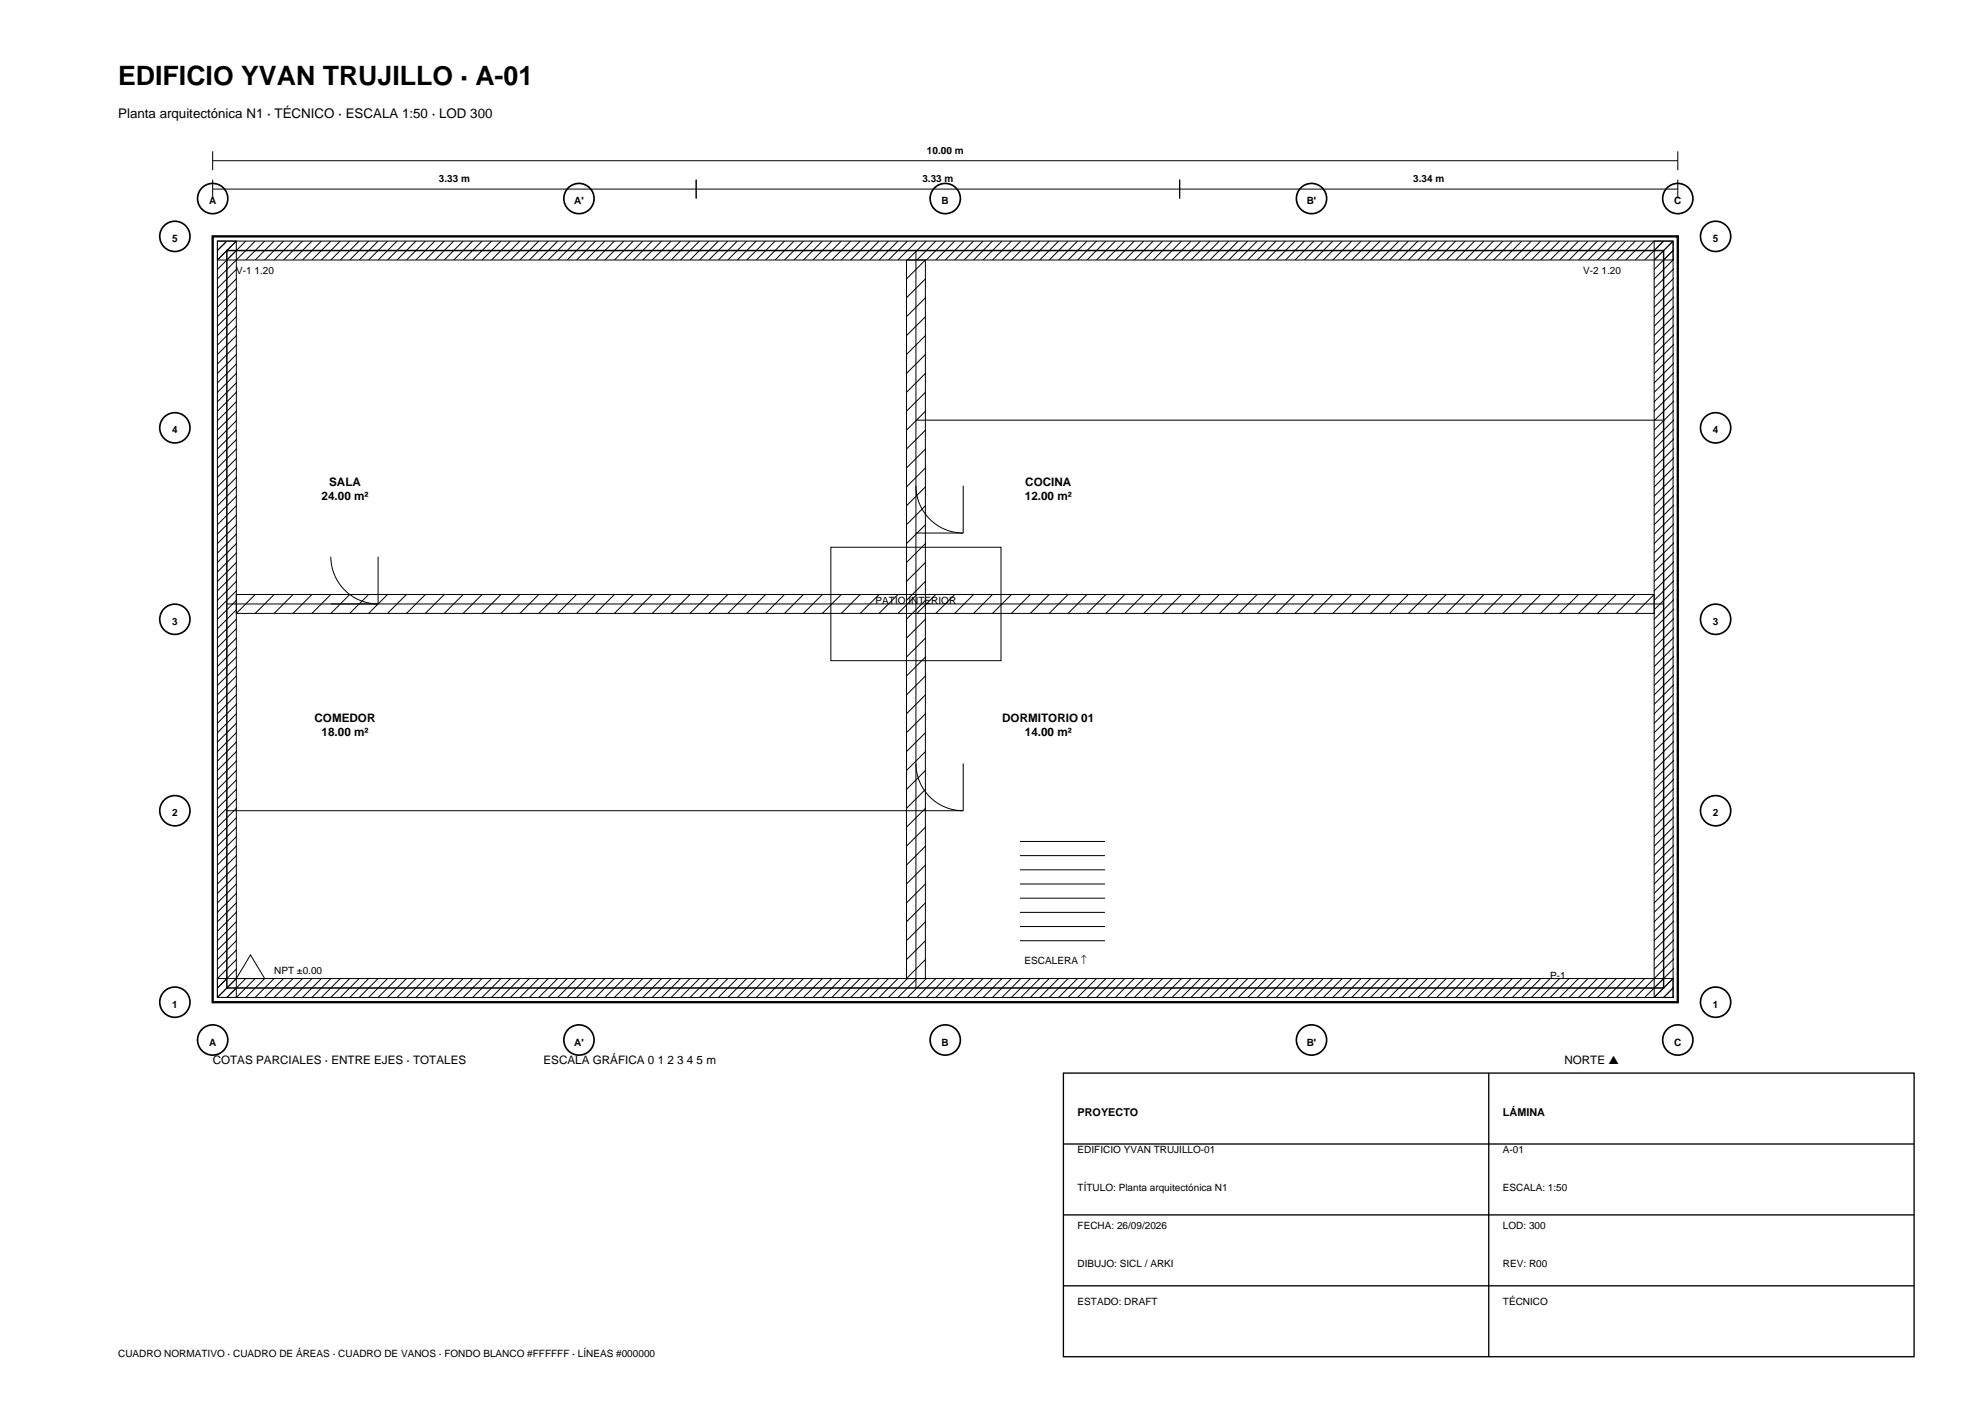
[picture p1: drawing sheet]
<svg xmlns="http://www.w3.org/2000/svg" width="420mm" height="297mm" viewBox="0 0 420 297" stroke-linecap="round" stroke-linejoin="round" font-family="sans-serif">
<g fill="none" stroke="#000" stroke-width=".35">
<circle cx="37" cy="50" r="3.2"/>
<circle cx="45" cy="42" r="3.2"/>
<circle cx="122.5" cy="42" r="3.2"/>
<circle cx="200" cy="42" r="3.2"/>
<circle cx="277.5" cy="42" r="3.2"/>
<circle cx="355" cy="42" r="3.2"/>
<circle cx="363" cy="50" r="3.2"/>
<circle cx="37" cy="90.5" r="3.2"/>
<circle cx="363" cy="90.5" r="3.2"/>
<circle cx="37" cy="131" r="3.2"/>
<circle cx="363" cy="131" r="3.2"/>
<circle cx="37" cy="171.5" r="3.2"/>
<circle cx="363" cy="171.5" r="3.2"/>
<circle cx="37" cy="212" r="3.2"/>
<circle cx="45" cy="220" r="3.2"/>
<circle cx="122.5" cy="220" r="3.2"/>
<circle cx="200" cy="220" r="3.2"/>
<circle cx="277.5" cy="220" r="3.2"/>
<circle cx="355" cy="220" r="3.2"/>
<circle cx="363" cy="212" r="3.2"/>
</g>
<g fill="none" stroke="#000" stroke-width=".21">
<path d="M45 34h310M45 32v4M45 38v4M147.3 38v4M249.6 38v4M355 32v4M355 38v4M45 40h310M46 51h308v4h-308zM46 51h4v160h-4zM46 51v.1M48 51l-2 2.1"/>
<path d="M50 51l-4 4.1M50.1 58.9l-4.1 4.1M50.1 57l-4.1 4.1M52 51l-6 6.1M54 51l-8 8.1M56 51l-4 4M58 51l-4 4M60 51l-4 4M62 51l-4 4M64 51l-4 4M66 51l-4 4M68 51l-4 4"/>
<path d="M70 51l-4 4M72 51l-4 4M74 51l-4 4M76 51l-4 4M78 51l-4 4M80 51l-4 4M82 51l-4 4M84 51l-4 4M86 51l-4 4M88 51l-4 4M90 51l-4 4M92 51l-4 4"/>
<path d="M94 51l-4 4M96 51l-4 4M98 51l-4 4M100 51l-4 4M102 51l-4 4M104 51l-4 4M106 51l-4 4M108 51l-4 4M110 51l-4 4M112 51l-4 4M114 51l-4 4M116 51l-4 4"/>
<path d="M118 51l-4 4M120 51l-4 4M122 51l-4 4M124 51l-4 4M126 51l-4 4M128 51l-4 4M130 51l-4 4M132 51l-4 4M134 51l-4 4M136 51l-4 4M138 51l-4 4M140 51l-4 4"/>
<path d="M142 51l-4 4M144 51l-4 4M146 51l-4 4M148 51l-4 4M150 51l-4 4M152 51l-4 4M154 51l-4 4M156 51l-4 4M158 51l-4 4M160 51l-4 4M162 51l-4 4M164 51l-4 4"/>
<path d="M166 51l-4 4M168 51l-4 4M170 51l-4 4M172 51l-4 4M174 51l-4 4M176 51l-4 4M178 51l-4 4M180 51l-4 4M182 51l-4 4M184 51l-4 4M186 51l-4 4M188 51l-4 4"/>
<path d="M190 51l-4 4M191.8 55h4v152h-4zM191.8 55h-.1M192 51l-4 4M193.8 53v156M194 51l-4 4M195.8 55l-4.1 4M195.8 58.9l-4.1 4.1M196 51l-4 4M198 51l-4 4M200 51l-4 4M202 51l-4 4"/>
<path d="M204 51l-4 4M206 51l-4 4M208 51l-4 4M210 51l-4 4M212 51l-4 4M214 51l-4 4M216 51l-4 4M218 51l-4 4M220 51l-4 4M222 51l-4 4M224 51l-4 4M226 51l-4 4"/>
<path d="M228 51l-4 4M230 51l-4 4M232 51l-4 4M234 51l-4 4M236 51l-4 4M238 51l-4 4M240 51l-4 4M242 51l-4 4M244 51l-4 4M246 51l-4 4M248 51l-4 4M250 51l-4 4"/>
<path d="M252 51l-4 4M254 51l-4 4M256 51l-4 4M258 51l-4 4M260 51l-4 4M262 51l-4 4M264 51l-4 4M266 51l-4 4M268 51l-4 4M270 51l-4 4M272 51l-4 4M274 51l-4 4"/>
<path d="M276 51l-4 4M278 51l-4 4M280 51l-4 4M282 51l-4 4M284 51l-4 4M286 51l-4 4M288 51l-4 4M290 51l-4 4M292 51l-4 4M294 51l-4 4M296 51l-4 4M298 51l-4 4"/>
<path d="M300 51l-4 4M302 51l-4 4M304 51l-4 4M306 51l-4 4M308 51l-4 4M310 51l-4 4M312 51l-4 4M314 51l-4 4M316 51l-4 4M318 51l-4 4M320 51l-4 4M322 51l-4 4"/>
<path d="M324 51l-4 4M326 51l-4 4M328 51l-4 4M330 51l-4 4M332 51l-4 4M334 51l-4 4M336 51l-4 4M338 51l-4 4M340 51l-4 4M342 51l-4 4M344 51l-4 4M346 51l-4 4"/>
<path d="M348 51l-4 4M350 51h4v160h-4zM350 51l-4 4M352 51l-4 4M354 51l-4.1 4.1M354 54.9l-4.1 4.1M354 56.9l-4.1 4.1M354 59l-4.1 4.1M354.1 53l-4.2 4.1M50.1 60.9l-4.1 4.1M50.1 62.9l-4.1 4.1M50.1 75l-4.1 4.1"/>
<path d="M50.1 77l-4.1 4.1M50.1 65l-4.1 4M50.1 67l-4.1 4.1M50.1 69l-4.1 4.1M50.1 73l-4.1 4.1M50.1 79l-4.1 4.1M50.1 71l-4.1 4.1M195.8 63l-4.1 4.1M195.8 67l-4.1 4.1M195.8 74.9l-4.1 4.1M195.8 71l-4.1 4.1M195.8 79l-4.1 4.1"/>
<path d="M354 61l-4.1 4.1M354 68.9l-4.1 4.1M354 74.9l-4.1 4.1M354 76.9l-4.1 4.1M354 62.9l-4.1 4.1M354 65l-4.1 4.1M354 67l-4.1 4.1M354 70.9l-4.1 4.1M354 73l-4.1 4.1M354 79l-4.1 4.1M50.1 91l-4.1 4.1M50.1 99l-4.1 4.1"/>
<path d="M50.1 82.9l-4.1 4.1M50.1 89l-4.1 4.1M50.1 97l-4.1 4.1M50.1 81l-4.1 4.1M50.1 84.9l-4.1 4.1M50.1 86.9l-4.1 4.1M50.1 95l-4.1 4.1M50.1 93l-4.1 4.1M193.8 88.9h158.2M195.8 83l-4.1 4M195.8 87l-4.1 4.1M195.8 91l-4.1 4.1"/>
<path d="M195.8 95l-4.1 4M195.8 98.9l-4.1 4.1M354 82.9l-4.1 4.1M354 90.9l-4.1 4.1M354 96.9l-4.1 4.1M354 99l-4.1 4.1M354 81l-4.1 4.1M354 85l-4.1 4.1M354 87l-4.1 4.1M354 89l-4.1 4M354 93l-4.1 4.1M354 95l-4.1 4.1"/>
<path d="M50.1 111l-4.1 4.1M50.1 119l-4.1 4.1M50.1 103l-4.1 4.1M50.1 104.9l-4.1 4.1M50.1 113l-4.1 4.1M50.1 101l-4.1 4.1M50.1 115l-4.1 4.1M50.1 117l-4.1 4.1M50.1 106.9l-4.1 4.1M50.1 108.9l-4.1 4.1M70 117.8a10 10 0 0 0 10 10v-10M175.8 115.8h36v24h-36z"/>
<path d="M193.8 102.8a10 10 0 0 0 10 10M193.8 112.8h10M195.8 103l-4.1 4.1M195.8 107l-4.1 4.1M195.8 111l-4.1 4.1M195.8 115l-4.1 4.1M195.8 119l-4.1 4.1M203.8 102.8v10M354 104.9l-4.1 4.1M354 107l-4.1 4.1M354 113l-4.1 4.1M354 115l-4.1 4.1"/>
<path d="M354 101l-4.1 4.1M354 102.9l-4.1 4.1M354 109l-4.1 4.1M354 110.9l-4.1 4.1M354 116.9l-4.1 4.1M354 118.9l-4.1 4.1M48 127.8h304M50 125.8h300v4h-300zM50 125.8h.1M50.1 125l-4.1 4.1M50.1 127l-4.1 4.1M50.1 123l-4.1 4.1"/>
<path d="M50.1 129l-4.1 4.1M50.1 133l-4.1 4.1M50.1 135l-4.1 4.1M50.1 137l-4.1 4.1M50.1 131l-4.1 4.1M50.1 139l-4.1 4.1M50.1 121l-4.1 4.1M54 125.8l-4 4M58 125.8l-4 4M62 125.8l-4 4M66 125.8l-4 4M70 125.8l-4 4"/>
<path d="M74 125.8l-4 4M78 125.8l-4 4M82 125.8l-4 4M86 125.8l-4 4M90 125.8l-4 4M94 125.8l-4 4M98 125.8l-4 4M102 125.8l-4 4M106 125.8l-4 4M110 125.8l-4 4M114 125.8l-4 4M118 125.8l-4 4"/>
<path d="M122 125.8l-4 4M126 125.8l-4 4M130 125.8l-4 4M134 125.8l-4 4M138 125.8l-4 4M142 125.8l-4 4M146 125.8l-4 4M150 125.8l-4 4M154 125.8l-4 4M158 125.8l-4 4M162 125.8l-4 4M166 125.8l-4 4"/>
<path d="M170 125.8l-4 4M174 125.8l-4 4M178 125.8l-4 4M182 125.8l-4 4M186 125.8l-4 4M190 125.8l-4 4M194 125.8l-4 4M195.8 127l-4.1 4.1M195.8 135l-4.1 4.1M195.8 139l-4.1 4.1M195.8 123l-4.1 4M195.8 131l-4.1 4.1"/>
<path d="M198 125.8l-4 4M202 125.8l-4 4M206 125.8l-4 4M210 125.8l-4 4M214 125.8l-4 4M218 125.8l-4 4M222 125.8l-4 4M226 125.8l-4 4M230 125.8l-4 4M234 125.8l-4 4M238 125.8l-4 4M242 125.8l-4 4"/>
<path d="M246 125.8l-4 4M250 125.8l-4 4M254 125.8l-4 4M258 125.8l-4 4M262 125.8l-4 4M266 125.8l-4 4M270 125.8l-4 4M274 125.8l-4 4M278 125.8l-4 4M282 125.8l-4 4M286 125.8l-4 4M290 125.8l-4 4"/>
<path d="M294 125.8l-4 4M298 125.8l-4 4M302 125.8l-4 4M306 125.8l-4 4M310 125.8l-4 4M314 125.8l-4 4M318 125.8l-4 4M322 125.8l-4 4M326 125.8l-4 4M330 125.8l-4 4M334 125.8l-4 4M338 125.8l-4 4"/>
<path d="M342 125.8l-4 4M346 125.8l-4 4M350 125.8l-4 4M350 129.7v.1M354 121l-4.1 4.1M354 122.9l-4.1 4.1M354 127l-4.1 4.1M354 129l-4.1 4.1M354 130.9l-4.1 4.1M354 135l-4.1 4.1M354 137l-4.1 4.1M354 124.9l-4.1 4.1"/>
<path d="M354 133l-4.1 4.1M354 138.9l-4.1 4.1M50.1 141l-4.1 4.1M50.1 143l-4.1 4.1M50.1 157l-4.1 4.1M50.1 153l-4.1 4.1M50.1 155l-4.1 4.1M50.1 149l-4.1 4.1M50.1 151l-4.1 4.1M50.1 159l-4.1 4.1M50.1 145l-4.1 4.1M50.1 147l-4.1 4.1"/>
<path d="M195.8 143l-4.1 4.1M195.8 147l-4.1 4.1M195.8 151l-4.1 4.1M195.8 155l-4.1 4.1M195.8 159l-4.1 4.1M354 143l-4.1 4.1M354 144.9l-4.1 4.1M354 149l-4.1 4.1M354 150.9l-4.1 4.1M354 152.9l-4.1 4.1M354 157l-4.1 4.1M354 158.9l-4.1 4.1"/>
<path d="M354 141l-4.1 4.1M354 147l-4.1 4.1M354 155l-4.1 4.1M48 171.5h155.8M50.1 163l-4.1 4.1M50.1 173l-4.1 4.1M50.1 161l-4.1 4.1M50.1 169l-4.1 4.1M50.1 171l-4.1 4.1M50.1 175l-4.1 4.1M50.1 177l-4.1 4.1M50.1 165l-4.1 4.1"/>
<path d="M50.1 167l-4.1 4.1M50.1 179l-4.1 4.1M193.8 161.5a10 10 0 0 0 10 10M195.8 163l-4.1 4.1M195.8 167l-4.1 4.1M195.8 171l-4.1 4.1M195.8 175l-4.1 4.1M195.8 179l-4.1 4.1M203.8 161.5v10M215.8 178h18M354 161l-4.1 4.1M354 165l-4.1 4.1"/>
<path d="M354 166.9l-4.1 4.1M354 169l-4.1 4.1M354 172.9l-4.1 4.1M354 175l-4.1 4.1M354 177l-4.1 4.1M354 179l-4.1 4.1M354 163l-4.1 4.1M354 170.9l-4.1 4.1M50.1 191l-4.1 4.1M50.1 187l-4.1 4.1M50.1 195l-4.1 4.1M50.1 183l-4.1 4.1"/>
<path d="M50.1 185l-4.1 4.1M50.1 193l-4.1 4.1M50.1 197l-4.1 4M50.1 199l-4.1 4M50.1 181l-4.1 4.1M50.1 189l-4.1 4.1M195.8 183l-4.1 4.1M195.8 187l-4.1 4.1M195.8 191l-4.1 4.1M195.8 195l-4.1 4.1M195.8 199l-4.1 4.1M215.8 199h18"/>
<path d="M215.8 196h18M215.8 193h18M215.8 190h18M215.8 187h18M215.8 184h18M215.8 181h18M354 181l-4.1 4.1M354 183l-4.1 4.1M354 187l-4.1 4.1M354 189l-4.1 4.1M354 191l-4.1 4.1M354 195l-4.1 4.1"/>
<path d="M354 197l-4.1 4.1M354 199l-4.1 4.1M354 185l-4.1 4.1M354 193l-4.1 4M46 207h308v4h-308zM50.1 203l-4.1 4.1M50.1 205l-4.1 4.1M50.1 207l-4.1 4M50.1 201l-4.1 4.1M52 207l-4 4M53 202l3 5h-6zM54 207l-4 4"/>
<path d="M56 207l-4 4M58 207l-4 4M60 207l-4 4M62 207l-4 4M64 207l-4 4M66 207l-4 4M68 207l-4 4M70 207l-4 4M72 207l-4 4M74 207l-4 4M76 207l-4 4M78 207l-4 4"/>
<path d="M80 207l-4 4M82 207l-4 4M84 207l-4 4M86 207l-4 4M88 207l-4 4M90 207l-4 4M92 207l-4 4M94 207l-4 4M96 207l-4 4M98 207l-4 4M100 207l-4 4M102 207l-4 4"/>
<path d="M104 207l-4 4M106 207l-4 4M108 207l-4 4M110 207l-4 4M112 207l-4 4M114 207l-4 4M116 207l-4 4M118 207l-4 4M120 207l-4 4M122 207l-4 4M124 207l-4 4M126 207l-4 4"/>
<path d="M128 207l-4 4M130 207l-4 4M132 207l-4 4M134 207l-4 4M136 207l-4 4M138 207l-4 4M140 207l-4 4M142 207l-4 4M144 207l-4 4M146 207l-4 4M148 207l-4 4M150 207l-4 4"/>
<path d="M152 207l-4 4M154 207l-4 4M156 207l-4 4M158 207l-4 4M160 207l-4 4M162 207l-4 4M164 207l-4 4M166 207l-4 4M168 207l-4 4M170 207l-4 4M172 207l-4 4M174 207l-4 4"/>
<path d="M176 207l-4 4M178 207l-4 4M180 207l-4 4M182 207l-4 4M184 207l-4 4M186 207l-4 4M188 207l-4 4M190 207l-4 4M192 207l-4 4M194 207l-4 4M195.8 203l-4 4M195.8 207h.1"/>
<path d="M196 207l-4 4M198 207l-4 4M200 207l-4 4M202 207l-4 4M204 207l-4 4M206 207l-4 4M208 207l-4 4M210 207l-4 4M212 207l-4 4M214 207l-4 4M216 207l-4 4M218 207l-4 4"/>
<path d="M220 207l-4 4M222 207l-4 4M224 207l-4 4M226 207l-4 4M228 207l-4 4M230 207l-4 4M232 207l-4 4M234 207l-4 4M236 207l-4 4M238 207l-4 4M240 207l-4 4M242 207l-4 4"/>
<path d="M244 207l-4 4M246 207l-4 4M248 207l-4 4M250 207l-4 4M252 207l-4 4M254 207l-4 4M256 207l-4 4M258 207l-4 4M260 207l-4 4M262 207l-4 4M264 207l-4 4M266 207l-4 4"/>
<path d="M268 207l-4 4M270 207l-4 4M272 207l-4 4M274 207l-4 4M276 207l-4 4M278 207l-4 4M280 207l-4 4M282 207l-4 4M284 207l-4 4M286 207l-4 4M288 207l-4 4M290 207l-4 4"/>
<path d="M292 207l-4 4M294 207l-4 4M296 207l-4 4M298 207l-4 4M300 207l-4 4M302 207l-4 4M304 207l-4 4M306 207l-4 4M308 207l-4 4M310 207l-4 4M312 207l-4 4M314 207l-4 4"/>
<path d="M316 207l-4 4M318 207l-4 4M320 207l-4 4M322 207l-4 4M324 207l-4 4M326 207l-4 4M328 207l-4 4M330 207l-4 4M332 207l-4 4M334 207l-4 4M336 207l-4 4M338 207l-4 4"/>
<path d="M340 207l-4 4M342 207l-4 4M344 207l-4 4M346 207l-4 4M348 207l-4 4M354 201l-4.1 4.1M354 203l-8 8M354 205l-6 6M354 207l-4 4M354.1 209l-2.1 2M354.1 211h-.1"/>
</g>
<path d="M45 50h310v162h-310z" fill="none" stroke="#000" stroke-width=".49"/>
<path d="M48 53h304v156h-304z" fill="none" stroke="#000" stroke-width=".32"/>
<path d="M225 227h180v60h-180zM315 227v60M225 257h180M225 242h180M225 272h180" fill="none" stroke="#000" stroke-width=".28"/>
<text font-size="5.6" x="25" y="18">EDIFICIO YVAN TRUJILLO · A-01</text>
<text font-size="2.8" x="25" y="25">Planta arquitectónica N1 · TÉCNICO · ESCALA 1:50 · LOD 300</text>
<g font-size="2.5">
<text x="68.1" y="105.8">24.00 m²</text>
<text x="69.6" y="102.8">SALA</text>
<text x="216.9" y="105.8">12.00 m²</text>
<text x="216.9" y="102.8">COCINA</text>
<text x="66.6" y="152.8">COMEDOR</text>
<text x="68.1" y="155.8">18.00 m²</text>
<text x="212.1" y="152.8">DORMITORIO 01</text>
<text x="216.9" y="155.8">14.00 m²</text>
<text x="45" y="225">COTAS PARCIALES · ENTRE EJES · TOTALES</text>
<text x="115" y="225">ESCALA GRÁFICA 0 1 2 3 4 5 m</text>
<text x="331" y="225">NORTE ▲</text>
</g>
<g font-size="2.3">
<text x="228" y="236">PROYECTO</text>
<text x="318" y="236">LÁMINA</text>
</g>
<g font-size="2.1">
<text x="196.1" y="32.5">10.00 m</text>
<text x="92.9" y="38.5">3.33 m</text>
<text x="195.2" y="38.5">3.33 m</text>
<text x="299" y="38.5">3.34 m</text>
<text x="44.2" y="43.2">A</text>
<text x="121.5" y="43.2">A'</text>
<text x="199.2" y="43.2">B</text>
<text x="276.5" y="43.2">B'</text>
<text x="354.2" y="43.2">C</text>
<text x="36.4" y="51.2">5</text>
<text x="362.4" y="51.2">5</text>
<text x="50" y="58">V-1 1.20</text>
<text x="335" y="58">V-2 1.20</text>
<text x="36.4" y="91.7">4</text>
<text x="362.4" y="91.7">4</text>
<text x="185.3" y="127.8">PATIO INTERIOR</text>
<text x="36.4" y="132.2">3</text>
<text x="362.4" y="132.2">3</text>
<text x="36.4" y="172.7">2</text>
<text x="362.4" y="172.7">2</text>
<text x="58" y="206">NPT ±0.00</text>
<text x="216.8" y="204">ESCALERA ↑</text>
<text x="328" y="207">P-1</text>
<text x="36.4" y="213.2">1</text>
<text x="362.4" y="213.2">1</text>
<text x="44.2" y="221.2">A</text>
<text x="121.5" y="221.2">A'</text>
<text x="199.2" y="221.2">B</text>
<text x="276.5" y="221.2">B'</text>
<text x="354.2" y="221.2">C</text>
<text x="228" y="244">EDIFICIO YVAN TRUJILLO-01</text>
<text x="318" y="244">A-01</text>
<text x="228" y="252">TÍTULO: Planta arquitectónica N1</text>
<text x="318" y="252">ESCALA: 1:50</text>
<text x="228" y="260">FECHA: 26/09/2026</text>
<text x="318" y="260">LOD: 300</text>
<text x="228" y="268">DIBUJO: SICL / ARKI</text>
<text x="318" y="268">REV: R00</text>
<text x="228" y="276">ESTADO: DRAFT</text>
<text x="318" y="276">TÉCNICO</text>
<text x="25" y="287">CUADRO NORMATIVO · CUADRO DE ÁREAS · CUADRO DE VANOS · FONDO BLANCO #FFFFFF · LÍNEAS #000000</text>
</g>
</svg>
